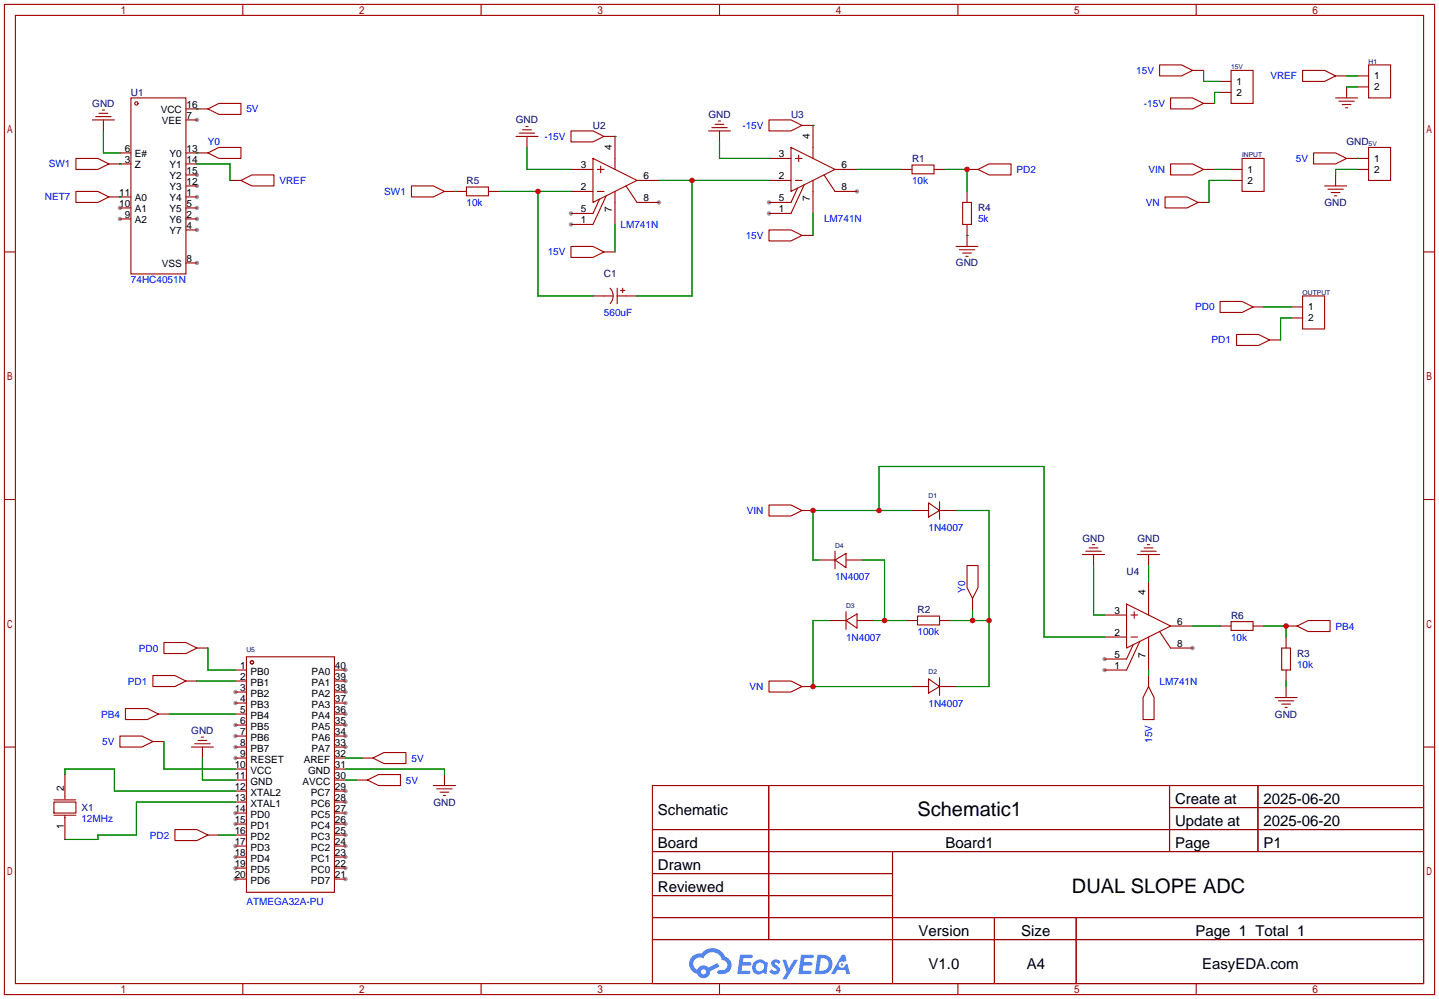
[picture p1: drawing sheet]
<svg xmlns="http://www.w3.org/2000/svg" width="332mm" height="231mm" viewBox="0 0 332 231" stroke-linecap="round" stroke-linejoin="round" font-family="sans-serif">
<g fill="#999">
<circle cx="27.7" cy="48" r=".51"/>
<circle cx="27.7" cy="50.5" r=".51"/>
<circle cx="45.5" cy="60.7" r=".51"/>
<circle cx="45.5" cy="53.1" r=".51"/>
<circle cx="45.5" cy="50.5" r=".51"/>
<circle cx="45.5" cy="48" r=".51"/>
<circle cx="45.5" cy="45.5" r=".51"/>
<circle cx="45.5" cy="42.9" r=".51"/>
<circle cx="45.5" cy="40.4" r=".51"/>
<circle cx="45.5" cy="27.7" r=".51"/>
<circle cx="152.1" cy="46.7" r=".51"/>
<circle cx="131.8" cy="49.3" r=".51"/>
<circle cx="131.8" cy="51.8" r=".51"/>
<circle cx="197.9" cy="44.2" r=".51"/>
<circle cx="177.5" cy="46.7" r=".51"/>
<circle cx="177.5" cy="49.3" r=".51"/>
<circle cx="275.3" cy="149.6" r=".51"/>
<circle cx="255" cy="152.1" r=".51"/>
<circle cx="255" cy="154.7" r=".51"/>
<circle cx="54.4" cy="159.8" r=".51"/>
<circle cx="54.4" cy="162.3" r=".51"/>
<circle cx="54.4" cy="167.4" r=".51"/>
<circle cx="54.4" cy="169.9" r=".51"/>
<circle cx="54.4" cy="172.5" r=".51"/>
<circle cx="54.4" cy="175" r=".51"/>
<circle cx="54.4" cy="187.7" r=".51"/>
<circle cx="54.4" cy="190.2" r=".51"/>
<circle cx="54.4" cy="195.3" r=".51"/>
<circle cx="54.4" cy="197.9" r=".51"/>
<circle cx="54.4" cy="200.4" r=".51"/>
<circle cx="54.4" cy="202.9" r=".51"/>
<circle cx="79.8" cy="202.9" r=".51"/>
<circle cx="79.8" cy="200.4" r=".51"/>
<circle cx="79.8" cy="197.9" r=".51"/>
<circle cx="79.8" cy="195.3" r=".51"/>
<circle cx="79.8" cy="192.8" r=".51"/>
<circle cx="79.8" cy="190.2" r=".51"/>
<circle cx="79.8" cy="187.7" r=".51"/>
<circle cx="79.8" cy="185.2" r=".51"/>
<circle cx="79.8" cy="182.6" r=".51"/>
<circle cx="79.8" cy="172.5" r=".51"/>
<circle cx="79.8" cy="169.9" r=".51"/>
<circle cx="79.8" cy="167.4" r=".51"/>
<circle cx="79.8" cy="164.8" r=".51"/>
<circle cx="79.8" cy="162.3" r=".51"/>
<circle cx="79.8" cy="159.8" r=".51"/>
<circle cx="79.8" cy="157.2" r=".51"/>
<circle cx="79.8" cy="154.7" r=".51"/>
</g>
<g fill="none" stroke="#a10000" stroke-width=".25">
<path d="M1 1h330.2v228.6h-330.2zM3.6 3.6h325.1v223.5h-325.1zM56 1v2.6M111.1 1v2.6M166.1 1v2.6M221.1 1v2.6M276.2 1v2.6M1 58.2h2.6M328.7 58.2h2.5M1 115.3h2.6M328.7 115.3h2.5M1 172.5h2.6"/>
<path d="M328.7 172.5h2.5M150.6 181.4h178.1v45.7h-178.1zM150.6 191.5h178.1M150.6 196.6h178.1M177.5 181.4v35.5M206.1 196.6v30.5M270 181.4v15.2M270 186.4h58.7M290.4 181.4v15.2M150.6 201.7h55.5M150.6 211.8h178.1M150.6 206.8h55.5"/>
<path d="M150.6 216.9h178.1M229.6 211.8v15.3M248.5 211.8v15.3M56 227.1v2.5M111.1 227.1v2.5M166.1 227.1v2.5M221.1 227.1v2.5M276.2 227.1v2.5"/>
</g>
<g fill="#5487ff">
<path d="M178.4 221.8a1.3 1.3 0 0 1 1.8 .2l-.4 .7a.54 .54 0 0 0-.9-.3l.1 .2a1.28 1.28 0 0 1 .8 2 1.53 1.53 0 0 1-2.2-.2l.5-.6 .8 .4a.31 .31 0 0 0 .4-.3 .31 .31 0 0 0-.3-.3 1.12 1.12 0 0 1-.6-1.8z"/>
<path d="M180.6 221.6h.9l.6 1.9 1.2-1.9h.9l-2.7 4.5h-.9l1-1.7z"/>
<path d="M170.9 220.4h2.2a.46 .46 0 0 1 .5 .1 .46 .46 0 0 1 .1 .5l-.3 .2h-1.8l-.1 .9h1.6a.4 .4 0 0 1 .4 .5 .4 .4 0 0 1-.4 .3h-1.7l-.2 1.2h1.4a.46 .46 0 0 1 .5 .1 .46 .46 0 0 1 .1 .5l-.3 .2h-2.7z"/>
<path d="M185 220.4h2.2a.47 .47 0 0 1 .5 .1 .47 .47 0 0 1 .1 .5l-.3 .2h-1.8l-.1 .9h1.6a.4 .4 0 0 1 .4 .5 .4 .4 0 0 1-.4 .3h-1.7l-.2 1.2h1.4a.46 .46 0 0 1 .5 .1 .46 .46 0 0 1 .1 .5l-.3 .2h-2.7z"/>
<path d="M194.4 220.4h.7l.4 1.4-.7 .3a.75 .75 0 0 0-1.1 .3 .75 .75 0 0 0 .5 1 .75 .75 0 0 0 .9-.6l.5-.3 .7 2.4h-.9l-.2-1h-1.9l-.5 1h-.9z"/>
<path d="M188.8 220.4l-.7 4.5h1.5a2.27 2.27 0 0 0 2.6-2.3 2.27 2.27 0 0 0-2.7-2.2zM189.5 221.2a1.5 1.5 0 0 1 1.8 1.5 1.5 1.5 0 0 1-1.9 1.4h-.3z"/>
<path d="M174.2 222a1.6 1.6 0 0 0-.3 2.3 1.6 1.6 0 0 0 2.3 .2l.8 .4 .3-2.5-.2-.3h-.5a1.58 1.58 0 0 0-2.4-.1zM174.8 222.6a.99 .99 0 0 1 1.6 .5 .99 .99 0 0 1-1.3 1.1 .98 .98 0 0 1-.3-1.6z"/>
<path d="M159.8 220.8a2.37 2.37 0 0 0 1.2 4 1.54 1.54 0 0 0 1.7 1 1.54 1.54 0 0 0 1.3-1.6l2.1-1.1-.5-.8-2 1.1a1.57 1.57 0 0 0-2.6 .5 1.5 1.5 0 0 1-.8-2.1 1.5 1.5 0 0 1 2.2-.6 2.23 2.23 0 0 1 2.3-1.4 2.23 2.23 0 0 1 2 1.9 1.16 1.16 0 0 1 1.2 1 1.16 1.16 0 0 1-1.1 1.3h-.6a.47 .47 0 0 0-.6 .4 .47 .47 0 0 0 .4 .5 2.14 2.14 0 0 0 2.7-1.3 2.14 2.14 0 0 0-1.3-2.8 3.2 3.2 0 0 0-5.5-.7l-1.1 .1zM161.8 224.4a.6 .6 0 0 1 1.2 0 .6 .6 0 0 1-1.2 0z"/>
<circle cx="194.4" cy="222.7" r=".28"/>
</g>
<g fill="none" stroke="#a10000" stroke-width=".25">
<path d="M267.7 15h5.1l2.5 1.3-2.5 1.2h-5.1zM275.3 16.3h2.6M281.7 18.8h2.5M284.2 16.3h5.1v7.6h-5.1zM300.7 16.3h5.1l2.6 1.2-2.6 1.3h-5.1zM308.4 17.5h2.5M313.4 17.5h2.6M316 15h5.1v7.6h-5.1zM17.5 36.6h5.1l2.5 1.2-2.5 1.3h-5.1zM21.3 27.7h5.1M22.1 26.9h3.6M22.9 26.2h2"/>
<path d="M23.6 25.4h.5M23.9 27.7v2.5M25.1 37.8h5.1M27.7 35.3h2.5M30.2 22.6h12.7v40.6h-12.7zM42.9 35.3h5.1M42.9 37.8h2.6M42.9 27.7h2.6M42.9 25.1h5.1M48 35.3l2.5-1.3h5.1v2.6h-5.1zM48 25.1l2.5-1.2h5.1v2.5h-5.1zM119.1 31.5h5.1"/>
<path d="M119.9 30.7h3.5M120.6 30h2.1M121.4 29.2h.5M121.7 31.5v2.5M131.8 30.2h5.1l2.5 1.3-2.5 1.3h-5.1zM131.8 39.1h5.1M136.9 36.6l10.2 5.1-10.2 5zM137.9 39.1h1.5M138.7 38.4v1.5M139.4 31.5h2.6v7.6M163.6 30.2h5.1M164.3 29.5h3.6"/>
<path d="M165.1 28.7h2M165.9 27.9h.5M166.1 30.2v2.6M177.5 27.7h5.1l2.6 1.3-2.6 1.2h-5.1zM177.5 36.6h5.1M182.6 34l10.2 5.1-10.2 5.1zM183.6 36.6h1.6M184.4 35.8v1.5M185.2 29h2.5v7.6M192.8 39.1h5.1M208 39.1h2.6M210.6 38.1h5v2h-5z"/>
<path d="M215.6 39.1h2.6M223.3 39.1h2.5M225.8 39.1l2.5-1.3h5.1v2.6h-5.1zM270.3 22.6h5l2.6 1.3-2.6 1.2h-5zM270.3 37.8h5l2.6 1.3-2.6 1.3h-5zM277.9 39.1h2.5M277.9 23.9h2.5M281.7 21.3h2.5M284.2 39.1h2.6M286.8 36.6h5v7.6h-5zM303.3 35.3h5.1l2.5 1.3-2.5 1.2h-5.1zM308.4 22.6h5"/>
<path d="M309.1 23.4h3.6M309.9 24.1h2M310.6 24.9h.5M310.9 36.6h5.1M310.9 20.1v2.5M313.4 39.1h2.6M313.4 20.1h2.6M316 34h5.1v7.7h-5.1zM17.5 44.2h5.1l2.5 1.3-2.5 1.2h-5.1zM25.1 45.5h5.1M27.7 48h2.5M27.7 50.5h2.5"/>
<path d="M42.9 45.5h2.6M42.9 48h2.6M42.9 50.5h2.6M42.9 53.1h2.6M42.9 42.9h2.6M42.9 40.4h2.6M53.1 41.7h2.5M55.6 41.7l2.6-1.3h5v2.5h-5zM95 42.9h5.1l2.5 1.3-2.5 1.3h-5.1zM102.6 44.2h5.1M107.7 43.2h5.1v2h-5.1zM112.8 44.2h2.5"/>
<path d="M131.8 56.9h5.1l2.5 1.3-2.5 1.2h-5.1zM131.8 44.2h5.1M137.9 44.2h1.5M138.4 46l-1.5 3.3h-5.1M139.4 58.2h2.6M140 45.2l-3.1 6.6h-5.1M142 44.2v7.6M144.5 42.9l2.6 3.8h5M147.1 41.7h5M177.5 53.1h5.1l2.6 1.3-2.6 1.2h-5.1zM177.5 41.7h5.1M183.6 41.7h1.6"/>
<path d="M184.1 43.4l-1.5 3.3h-5.1M185.2 54.4h2.5M185.7 42.7l-3.1 6.6h-5.1M187.7 41.7v7.6M190.2 40.4l2.6 3.8h5.1M220.7 56.9h5.1M221.5 57.7h3.5M222.2 46.7h2.1v5.1h-2.1zM222.2 58.4h2.1M223 59.2h.5M223.3 44.2v2.5M223.3 51.8v5.1"/>
<path d="M269 45.5h5.1l2.5 1.2-2.5 1.3h-5.1zM276.6 46.7h2.5M284.2 41.7h2.6M305.8 42.9h5.1M306.6 43.7h3.5M307.3 44.5h2.1M308.1 45.2h.5M308.4 40.4v2.5M42.9 60.7h2.6M136.9 68.3h4.6M140.8 66.5a2.54 2.54 0 0 1 .1 3.6M142.5 66.5v3.6"/>
<path d="M142.5 68.3h4.6M143.3 67.1h1M143.8 66.5v1.1M281.7 69.6h5.1l2.5 1.3-2.5 1.2h-5.1zM285.5 77.2h5.1l2.5 1.3-2.5 1.3h-5.1zM289.3 70.9h2.5M293.1 78.5h2.6M298.2 70.9h2.5M298.2 73.4h2.5M300.7 68.3h5.1v7.6h-5.1zM177.5 116.6h5.1l2.6 1.3-2.6 1.2h-5.1zM185.2 117.9h2.5"/>
<path d="M210.6 117.9h3.8M214.4 116.1l2.5 1.8-2.5 1.5zM216.9 117.9h3.8M216.9 115.8v4.1M189 129.3h3.8M192.8 129.3l2.5-1.5v3.3zM192.8 127.3v4M195.3 129.3h3.8M223.3 130.6h2.5v5l-1.3 2.6-1.2-2.6zM224.5 138.2v2.5M249.9 128h5.1M250.7 127.3h3.6"/>
<path d="M251.5 126.5h2M252.2 125.7h.5M252.5 128v2.6M260.1 139.4l10.2 5.1-10.2 5.1zM262.6 128h5.1M263.4 127.3h3.6M264.2 126.5h2M264.9 125.7h.5M265.2 128v2.6M265.2 134.4v7.6M35.3 156h5.1l2.5 1.2-2.5 1.3h-5.1zM37.8 148.3h5.1l2.6 1.3-2.6 1.3h-5.1z"/>
<path d="M42.9 157.2h2.6M45.5 149.6h2.5M54.4 154.7h2.5M54.4 157.2h2.5M54.4 159.8h2.5M56.9 151.6h20.3v54.4h-20.3zM77.2 154.7h2.6M77.2 157.2h2.6M77.2 159.8h2.6M177.5 157.2h5.1l2.6 1.3-2.6 1.3h-5.1zM185.2 158.5h2.5M191.5 143.3h3.8"/>
<path d="M195.3 143.3l2.6-1.6v3.3zM195.3 141.2v4.1M197.9 143.3h3.8M209.3 143.3h2.5M210.6 158.5h3.8M211.8 142.2h5.1v2.1h-5.1zM214.4 156.7l2.5 1.8-2.5 1.5zM216.9 156.5v4M216.9 158.5h3.8M216.9 143.3h2.6M255 142h5.1M255 147.1h5.1"/>
<path d="M261.1 142h1.5M261.1 147.1h1.5M261.6 148.8l-1.5 3.3h-5.1M261.9 141.2v1.5M263.1 148.1l-3 6.6h-5.1M265.2 158.5l1.2 2.5v5.1h-2.5v-5.1zM265.2 147.1v7.6M265.2 156v2.5M267.7 145.8l2.6 3.8h5M270.3 144.5h5M281.7 144.5h2.5M284.2 143.5h5.1v2h-5.1z"/>
<path d="M289.3 144.5h2.5M295.9 149.6h2v5.1h-2zM296.9 144.5h2.6M296.9 147.1v2.5M296.9 154.7v2.5M296.9 158.5v2.5M299.5 144.5l2.5-1.2h5.1v2.5h-5.1zM15 178.8v5.7M27.7 169.9h5.1l2.5 1.3-2.5 1.3h-5.1zM29 163.6h5l2.6 1.2-2.6 1.3h-5zM35.3 171.2h2.5M36.6 164.8h2.5"/>
<path d="M44.2 172.5h5.1M45 171.7h3.5M45.7 170.9h2.1M46.5 170.2h.5M46.7 172.5v2.5M54.4 162.3h2.5M54.4 164.8h2.5M54.4 167.4h2.5M54.4 169.9h2.5M54.4 172.5h2.5M54.4 175h2.5M54.4 177.5h2.5"/>
<path d="M77.2 162.3h2.6M77.2 164.8h2.6M77.2 167.4h2.6M77.2 169.9h2.6M77.2 172.5h2.6M77.2 175h2.6M77.2 177.5h2.6M83.6 175h2.5M86.1 175l2.5-1.3h5.1v2.6h-5.1zM102.6 178.8v2.6M294.4 161h5.1M295.1 161.8h3.6"/>
<path d="M295.9 162.6h2M296.7 163.3h.5M12.4 185.2h5.1v2.5h-5.1zM12.4 184.7h5.1M12.4 188.2h5.1M15 188.7v5.1M15 188.3v.5M40.4 191.5h5.1l2.5 1.3-2.5 1.3h-5.1zM48 192.8h2.5M54.4 180.1h2.5M54.4 182.6h2.5M54.4 185.2h2.5"/>
<path d="M54.4 187.7h2.5M54.4 190.2h2.5M54.4 192.8h2.5M54.4 195.3h2.5M54.4 197.9h2.5M77.2 180.1h2.6M77.2 182.6h2.6M77.2 185.2h2.6M77.2 187.7h2.6M77.2 190.2h2.6M77.2 192.8h2.6M77.2 195.3h2.6"/>
<path d="M77.2 197.9h2.6M82.3 180.1h2.5M84.8 180.1l2.6-1.3h5.1v2.6h-5.1zM100.1 181.4h5.1M100.8 182.1h3.6M101.6 182.9h2M102.4 183.6h.5M54.4 200.4h2.5M54.4 202.9h2.5M77.2 200.4h2.6M77.2 202.9h2.6"/>
<circle cx="31.5" cy="23.9" r=".38"/>
<circle cx="58.2" cy="152.9" r=".38"/>
</g>
<g fill="none" stroke="#008700" stroke-width=".25">
<path d="M277.9 16.3v2.5h3.8M310.9 17.5h2.5M23.9 30.2v5.1h3.8M27.7 37.8h.1M45.5 35.3h.1M45.5 25.1h.1M45.5 37.8h7.6v3.9M121.7 34v5.1h10.1M142 31.5h.1M166.1 32.8v3.8h11.4M187.7 29h.1M197.9 39.1h10.1"/>
<path d="M218.2 39.1h5.1v5.1M280.4 39.1h3.8M281.7 21.3h-1.3v2.6M310.9 20.1h2.5M313.4 36.6h.1M313.4 39.1h-5v1.3M27.7 45.5h.1M105.2 44.2h.1M115.3 44.2h16.5M124.2 44.2v24.1h12.7M142 51.8v6.4M152.1 41.7h25.4"/>
<path d="M159.8 41.7v26.6h-12.7M187.7 49.3v5.1M223.3 54.4h.1M284.2 41.7h-5.1v5M291.8 70.9h6.4M298.2 73.4h-2.5v5.1M202.9 117.9v-10.2h38.1v39.4h14M210.6 117.9h-22.9v11.4h1.3M220.7 117.9h7.6v40.6h-7.6M199.1 129.3h5.1v14M252.5 130.6v11.4h2.5M265.2 130.6v3.8"/>
<path d="M45.5 157.2h8.9M48 149.6v5.1h6.4M191.5 143.3h-3.8v15.2h22.9M201.7 143.3h7.6M219.5 143.3h8.8M224.5 140.7v2.6M265.2 154.7v1.3M275.3 144.5h6.4M291.8 144.5h5.1v2.6M296.9 157.2v1.3M15 178.8v-1.3h11.4v5.1h28M37.8 171.2v6.3h16.6"/>
<path d="M39.1 164.8h15.3M46.7 175v5.1h7.7M79.8 177.5h22.8v1.3M79.8 175h3.8M50.5 192.8h3.9M54.4 185.2h-22.9v7.6h-8.9v1h-7.6M79.8 180.1h2.5"/>
</g>
<g fill="#c00">
<circle cx="159.8" cy="41.7" r=".63"/>
<circle cx="124.2" cy="44.2" r=".63"/>
<circle cx="223.3" cy="39.1" r=".63"/>
<circle cx="187.7" cy="158.5" r=".63"/>
<circle cx="202.9" cy="117.9" r=".63"/>
<circle cx="187.7" cy="117.9" r=".63"/>
<circle cx="228.3" cy="143.3" r=".63"/>
<circle cx="224.5" cy="143.3" r=".63"/>
<circle cx="204.2" cy="143.3" r=".63"/>
<circle cx="296.9" cy="144.5" r=".63"/>
</g>
<g font-size="4.6">
<text x="211.8" y="188.5">Schematic1</text>
<text x="247.5" y="206.2">DUAL SLOPE ADC</text>
</g>
<g font-size="3.5">
<text x="271.3" y="185.6">Create at</text>
<text x="291.7" y="185.6">2025-06-20</text>
<text x="151.9" y="188.1">Schematic</text>
<text x="271.3" y="190.7">Update at</text>
<text x="291.7" y="190.7">2025-06-20</text>
<text x="151.9" y="195.7">Board</text>
<text x="218.3" y="195.7">Board1</text>
<text x="271.3" y="195.7">Page</text>
<text x="291.7" y="195.7">P1</text>
<text x="151.9" y="200.8">Drawn</text>
<text x="151.9" y="205.9">Reviewed</text>
<text x="212.1" y="216.1">Version</text>
<text x="235.8" y="216.1">Size</text>
<text x="276" y="216.1">Page 1 Total 1</text>
<text x="214.4" y="223.7">V1.0</text>
<text x="237" y="223.7">A4</text>
<text x="277.5" y="223.7">EasyEDA.com</text>
</g>
<g font-size="2.3" fill="#00f">
<text x="262.3" y="17.1">15V</text>
<text x="293.3" y="18.3">VREF</text>
<text x="56.9" y="26">5V</text>
<text x="171.4" y="29.8">-15V</text>
<text x="264.1" y="24.7">-15V</text>
<text x="48" y="33.6">Y0</text>
<text x="125.7" y="32.3">-15V</text>
<text x="11.3" y="38.7">SW1</text>
<text x="234.7" y="39.9">PD2</text>
<text x="265.1" y="39.9">VIN</text>
<text x="299.2" y="37.4">5V</text>
<text x="10.4" y="46.3">NET7</text>
<text x="64.5" y="42.5">VREF</text>
<text x="88.7" y="45">SW1</text>
<text x="107.7" y="47.5">10k</text>
<text x="210.6" y="42.5">10k</text>
<text x="264.5" y="47.5">VN</text>
<text x="143.3" y="52.6">LM741N</text>
<text x="190.2" y="51.4">LM741N</text>
<text x="225.8" y="51.4">5k</text>
<text x="126.4" y="59">15V</text>
<text x="172.2" y="55.2">15V</text>
<text x="30.2" y="65.3">74HC4051N</text>
<text x="275.9" y="71.7">PD0</text>
<text x="139.4" y="72.9">560uF</text>
<text x="279.7" y="79.3">PD1</text>
<text x="172.4" y="118.7">VIN</text>
<text x="214.4" y="122.5">1N4007</text>
<text x="192.8" y="133.9">1N4007</text>
<text x="222.8" y="136.9" transform="rotate(-90 222.8 136.9)">Y0</text>
<text x="195.3" y="147.9">1N4007</text>
<text x="211.8" y="146.6">100k</text>
<text x="284.2" y="147.9">10k</text>
<text x="308.4" y="145.3">PB4</text>
<text x="32.1" y="150.4">PD0</text>
<text x="299.5" y="154.2">10k</text>
<text x="29.5" y="158">PD1</text>
<text x="173.1" y="159.3">VN</text>
<text x="267.7" y="158">LM741N</text>
<text x="23.3" y="165.7">PB4</text>
<text x="214.4" y="163.1">1N4007</text>
<text x="23.6" y="172">5V</text>
<text x="266" y="171.5" transform="rotate(-90 266 171.5)">15V</text>
<text x="95" y="175.8">5V</text>
<text x="93.7" y="180.9">5V</text>
<text x="18.8" y="189.8">12MHz</text>
<text x="34.6" y="193.6">PD2</text>
<text x="56.9" y="208.8">ATMEGA32A-PU</text>
</g>
<g font-size="2.3" fill="#000080">
<text x="30.2" y="22.1">U1</text>
<text x="21.3" y="24.7">GND</text>
<text x="119.1" y="28.5">GND</text>
<text x="136.9" y="29.8">U2</text>
<text x="163.6" y="27.2">GND</text>
<text x="182.6" y="27.2">U3</text>
<text x="310.9" y="33.6">GND</text>
<text x="210.6" y="37.4">R1</text>
<text x="107.7" y="42.5">R5</text>
<text x="305.8" y="47.5">GND</text>
<text x="225.8" y="48.8">R4</text>
<text x="139.4" y="64.1">C1</text>
<text x="220.7" y="61.5">GND</text>
<text x="249.9" y="125">GND</text>
<text x="262.6" y="125">GND</text>
<text x="260.1" y="132.6">U4</text>
<text x="211.8" y="141.5">R2</text>
<text x="284.2" y="142.8">R6</text>
<text x="299.5" y="151.7">R3</text>
<text x="294.4" y="165.7">GND</text>
<text x="44.2" y="169.5">GND</text>
<text x="100.1" y="186">GND</text>
<text x="18.8" y="187.2">X1</text>
</g>
<g font-size="2.3">
<text x="285.5" y="19.6">1</text>
<text x="285.5" y="22.1">2</text>
<text x="317.2" y="18.3">1</text>
<text x="317.2" y="20.9">2</text>
<text x="37.1" y="26.2">VCC</text>
<text x="37.4" y="28.7">VEE</text>
<text x="43.1" y="27.5">7</text>
<text x="43.1" y="24.9">16</text>
<text x="28.8" y="35.1">6</text>
<text x="43.1" y="35.1">13</text>
<text x="141.3" y="34.6" transform="rotate(-90 141.3 34.6)">4</text>
<text x="187" y="32" transform="rotate(-90 187 32)">4</text>
<text x="28.8" y="37.6">3</text>
<text x="31.2" y="36.3">E#</text>
<text x="31.2" y="38.9">Z</text>
<text x="39.2" y="41.4">Y2</text>
<text x="39.2" y="38.9">Y1</text>
<text x="39.2" y="36.3">Y0</text>
<text x="43.1" y="40.2">15</text>
<text x="43.1" y="37.6">14</text>
<text x="134.1" y="38.9">3</text>
<text x="148.6" y="41.4">6</text>
<text x="179.8" y="36.3">3</text>
<text x="179.8" y="41.4">2</text>
<text x="194.3" y="38.9">6</text>
<text x="288" y="39.9">1</text>
<text x="317.2" y="37.4">1</text>
<text x="317.2" y="39.9">2</text>
<text x="27.5" y="45.2">11</text>
<text x="27.5" y="47.8">10</text>
<text x="31.2" y="46.5">A0</text>
<text x="39.2" y="46.5">Y4</text>
<text x="39.2" y="44">Y3</text>
<text x="43.1" y="47.8">5</text>
<text x="43.1" y="45.2">1</text>
<text x="43.1" y="42.7">12</text>
<text x="134.1" y="44">2</text>
<text x="148.6" y="46.5">8</text>
<text x="179.8" y="46.5">5</text>
<text x="187" y="46.5" transform="rotate(-90 187 46.5)">7</text>
<text x="194.3" y="44">8</text>
<text x="288" y="42.4">2</text>
<text x="28.8" y="50.3">9</text>
<text x="31.2" y="49">A1</text>
<text x="31.2" y="51.6">A2</text>
<text x="39.2" y="51.6">Y6</text>
<text x="39.2" y="49">Y5</text>
<text x="43.1" y="52.9">4</text>
<text x="43.1" y="50.3">2</text>
<text x="134.1" y="49">5</text>
<text x="134.1" y="51.6">1</text>
<text x="141.3" y="49.1" transform="rotate(-90 141.3 49.1)">7</text>
<text x="179.8" y="49">1</text>
<text x="39.2" y="54.1">Y7</text>
<text x="37.4" y="61.7">VSS</text>
<text x="43.1" y="60.5">8</text>
<text x="302" y="71.7">1</text>
<text x="302" y="74.2">2</text>
<text x="264.5" y="137.4" transform="rotate(-90 264.5 137.4)">4</text>
<text x="257.3" y="141.8">3</text>
<text x="257.3" y="146.8">2</text>
<text x="271.8" y="149.4">8</text>
<text x="271.8" y="144.3">6</text>
<text x="55.5" y="154.5">1</text>
<text x="57.8" y="155.7">PB0</text>
<text x="71.9" y="155.7">PA0</text>
<text x="77.3" y="154.5">40</text>
<text x="257.3" y="151.9">5</text>
<text x="257.3" y="154.5">1</text>
<text x="264.5" y="151.9" transform="rotate(-90 264.5 151.9)">7</text>
<text x="55.5" y="157">2</text>
<text x="55.5" y="159.5">3</text>
<text x="57.8" y="158.3">PB1</text>
<text x="57.8" y="160.8">PB2</text>
<text x="71.9" y="160.8">PA2</text>
<text x="71.9" y="158.3">PA1</text>
<text x="77.3" y="159.5">38</text>
<text x="77.3" y="157">39</text>
<text x="55.5" y="162.1">4</text>
<text x="55.5" y="164.6">5</text>
<text x="55.5" y="167.2">6</text>
<text x="57.8" y="163.3">PB3</text>
<text x="57.8" y="165.9">PB4</text>
<text x="71.9" y="165.9">PA4</text>
<text x="71.9" y="163.3">PA3</text>
<text x="77.3" y="167.2">35</text>
<text x="77.3" y="164.6">36</text>
<text x="77.3" y="162.1">37</text>
<text x="55.5" y="169.7">7</text>
<text x="55.5" y="172.2">8</text>
<text x="57.8" y="168.4">PB5</text>
<text x="57.8" y="171">PB6</text>
<text x="57.8" y="173.5">PB7</text>
<text x="71.9" y="173.5">PA7</text>
<text x="71.9" y="171">PA6</text>
<text x="71.9" y="168.4">PA5</text>
<text x="77.3" y="172.2">33</text>
<text x="77.3" y="169.7">34</text>
<text x="54.2" y="177.3">10</text>
<text x="54.2" y="179.9">11</text>
<text x="55.5" y="174.8">9</text>
<text x="57.8" y="176">RESET</text>
<text x="57.8" y="178.6">VCC</text>
<text x="70.1" y="176">AREF</text>
<text x="71.1" y="178.6">GND</text>
<text x="77.3" y="179.9">30</text>
<text x="77.3" y="177.3">31</text>
<text x="77.3" y="174.8">32</text>
<text x="14.8" y="182.6" transform="rotate(-90 14.8 182.6)">2</text>
<text x="54.2" y="182.4">12</text>
<text x="54.2" y="184.9">13</text>
<text x="57.8" y="181.1">GND</text>
<text x="57.8" y="183.7">XTAL2</text>
<text x="69.9" y="181.1">AVCC</text>
<text x="71.8" y="183.7">PC7</text>
<text x="77.3" y="184.9">28</text>
<text x="77.3" y="182.4">29</text>
<text x="14.8" y="191.3" transform="rotate(-90 14.8 191.3)">1</text>
<text x="54.2" y="187.5">14</text>
<text x="54.2" y="190">15</text>
<text x="57.8" y="186.2">XTAL1</text>
<text x="57.8" y="188.7">PD0</text>
<text x="57.8" y="191.3">PD1</text>
<text x="71.8" y="191.3">PC4</text>
<text x="71.8" y="188.7">PC5</text>
<text x="71.8" y="186.2">PC6</text>
<text x="77.3" y="190">26</text>
<text x="77.3" y="187.5">27</text>
<text x="54.2" y="192.6">16</text>
<text x="54.2" y="195.1">17</text>
<text x="54.2" y="197.6">18</text>
<text x="57.8" y="193.8">PD2</text>
<text x="57.8" y="196.4">PD3</text>
<text x="71.8" y="196.4">PC2</text>
<text x="71.8" y="193.8">PC3</text>
<text x="77.3" y="197.6">23</text>
<text x="77.3" y="195.1">24</text>
<text x="77.3" y="192.6">25</text>
<text x="54.2" y="200.2">19</text>
<text x="54.2" y="202.7">20</text>
<text x="57.8" y="198.9">PD4</text>
<text x="57.8" y="201.4">PD5</text>
<text x="57.8" y="204">PD6</text>
<text x="71.8" y="204">PD7</text>
<text x="71.8" y="201.4">PC0</text>
<text x="71.8" y="198.9">PC1</text>
<text x="77.3" y="202.7">21</text>
<text x="77.3" y="200.2">22</text>
</g>
<g font-size="1.6" fill="#000080">
<text x="284.2" y="15.9">15V</text>
<text x="316" y="14.7">H1</text>
<text x="316" y="33.7">5V</text>
<text x="286.8" y="36.3">INPUT</text>
<text x="300.7" y="68">OUTPUT</text>
<text x="214.4" y="115">D1</text>
<text x="192.8" y="126.4">D4</text>
<text x="195.3" y="140.4">D3</text>
<text x="56.9" y="150.6">U5</text>
<text x="214.4" y="155.6">D2</text>
</g>
</svg>
